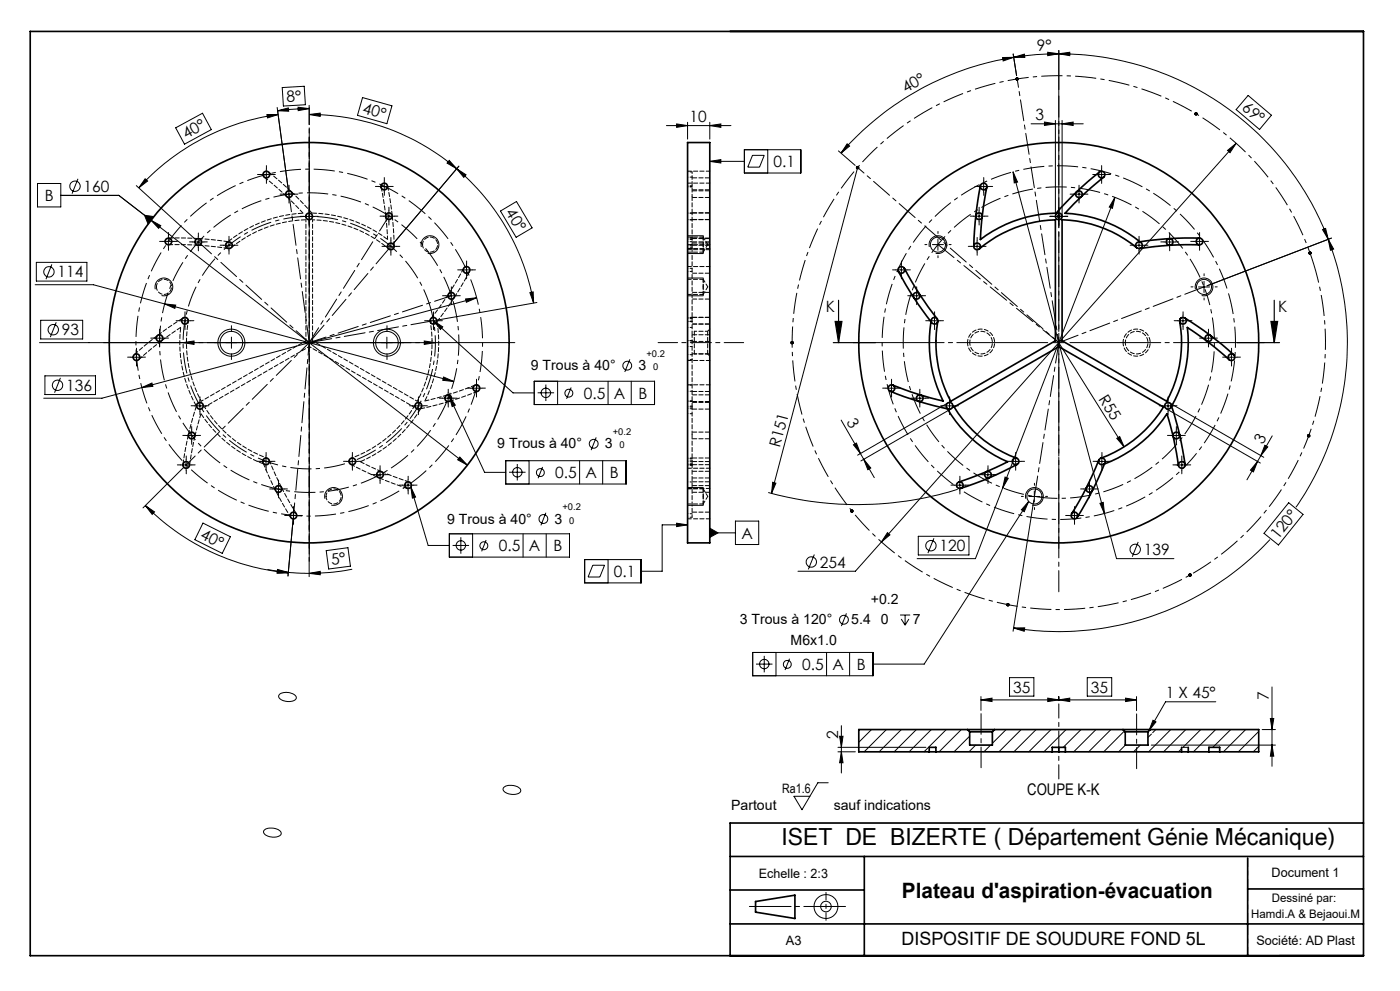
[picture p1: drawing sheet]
<svg xmlns="http://www.w3.org/2000/svg" width="420mm" height="297mm" viewBox="0 0 420 297" stroke-linecap="round" stroke-linejoin="round" font-family="sans-serif">
<g fill="none" stroke="#000" stroke-width=".3">
<path d="M300.8 17.2h3.3l-3.1 1.1zM304 16.2l1 6.5M304.1 17.2a86.4 86.4 0 0 0-51.8 28.7M304.1 17.2l3.2-1 .1 1zM314.3 15.7l3.3 .4-3.3 .6zM317.6 16.1l3.3-.4v1zM317.6 16.1a86.5 86.5 0 0 1 80.9 55.6M317.6 16.1l-6.8 .3-6.7 .8M317.6 15.1v24.9M52.7 38.3l8-4.4 2.7 4.9-8 4.4zM80.1 34.3h3.3l-3.1 1zM83.1 32.2l3.4 25"/>
<path d="M83.3 33.2l3.2-.9 .1 1zM83.4 34.3a68.8 68.8 0 0 0-41.8 22M84.7 26.2l6.6-.3 .3 5.5-6.6 .4zM89.4 32.1l3.3 .5-3.2 .6zM92.7 34.3l3.4-.4v1zM92.7 34.3a68.3 68.3 0 0 1 44.3 16.3M92.7 32.6l-5.9 .2-3.5 .4M92.7 31.6v5.7M108.8 29.2l8.8 2.5-1.5 5.4-8.9-2.5zM199.9 37.6h19.4M203 37.1l3.3 .5-3.3 .6zM206.3 36.7v5"/>
<path d="M212.9 37.6l3.4-.5v1.1zM212.9 36.7v5M304.6 23.7h1M304.8 23.3l.7 .7M305.1 23.2v1M305.5 23.3l-.7 .7M309.3 37.1h15.7M313.3 36.6l3.3 .5-3.3 .5zM316.6 36.1v28.8M318.6 37.1l3.3-.5v1zM318.6 36.1v28.8M358.3 34.1h1"/>
<path d="M358.5 33.8l.7 .7M358.8 33.6v1M359.2 33.8l-.7 .7M374.4 28.6l7 5.9-3.5 4.3-7.1-6zM11.3 55h6.9v7h-6.9zM18.2 58.5h17.4l9.7 7.5M18.5 58.6h17.2M23.4 53.6l-1.8 4.4M40.9 55.6l17.8 16.3M43.5 53.6l.8 .7-2.7 2zM78.2 52.3h3.4M79.9 50.7v3.3"/>
<path d="M85 58.2h3.4M86.7 56.5v3.4M113.6 55.9h3.3M114.3 55.9l.1 .5M115.3 54.2v3.4M134.8 48.1l2.2 2.5-2.9-1.7zM137 50.6l2.8 1.8-.7 .8zM137 50.6a68.2 68.2 0 0 1 23.1 40.2M137.7 49.8l-19.8 23.3M212.9 48.4h10.4M212.9 48.4l3.4-.6v1.1zM223.3 44.9h16.9v7h-16.9z"/>
<path d="M225.7 46.6h3.6l-1.4 3.5h-3.6zM230.3 44.9v7M251.5 45.2l5 4.4M254.1 43.1l.8 .7-2.6 2.1zM256.8 50.2h1M256.9 49.9l.7 .7M257.3 49.7v1M257.3 50.2l-25.8 97.7M257.6 49.9l-.7 .7M293.4 55.9h3.4M295.1 54.2v3.4M296.1 55.9v.2"/>
<path d="M303.9 51.5l1.4 3.1-1 .2zM303.9 51.5l27.4 102.4M322 58.2h3.4M323.7 56.5v3.4M328.8 52.3h3.3M330.5 50.7v3.3M334.5 59.2l-41.9 108.2h-17.5M334.5 59.2l-.8 3.2-.9-.3zM368.3 45.1l2.5-2.1-1.8 2.8zM370.8 43l-106.4 119.5M10.9 78.6h15.2v5.6h-15.2zM15.6 79.2l-1.8 4.5"/>
<path d="M43.4 64.5l2.7 .4-1.7 2.2zM45.3 66l2.9 1.6-.6 .8zM45.3 66l94.9 73.4M48.9 72.4h3.3M50.5 70.7v3.3M57.8 72.5h3.4M59.5 70.8v3.4M67 73.5h3.3M68.7 71.9v3.3M91.1 64.9h3.3M92.7 63.2v3.3M115 64.8h3.3"/>
<path d="M115.6 73.8h3.3M115.7 64.6l.1 .7M116.7 63.1v3.4M117.3 72.2v3.3M126.4 74a2.66 2.66 0 0 1 2.4-3.3 2.66 2.66 0 0 1 2.8 2.8 2.66 2.66 0 0 1-3.3 2.4M139.9 79.2v3.4M150.1 63.2l4.8-2.8 4.7 7.9-4.8 2.8zM206.3 70.7h4.7M206.3 76h4.7M270.4 79.2v3.4M278.8 74a2.67 2.67 0 0 1 2.3-3.4 2.67 2.67 0 0 1 2.9 2.9 2.67 2.67 0 0 1-3.3 2.4M279.7 73.3h3.3"/>
<path d="M281.4 71.6v3.4M291.5 73.8h3.3M292.1 64.8h3.3M293.1 72.2v3.3M293.7 63.1v3.4M316 64.9h3.3M317.6 63.2v3.3M340 73.5h3.4M341.1 74.3l.7 .2M341.7 71.9v3.3M349.2 72.5h3.4M350.9 70.8v3.4"/>
<path d="M358.2 72.4h3.3M359.9 70.7v3.3M392.5 75.8h1M392.6 75.5l.7 .7M393 75.3v1M393.3 75.5l-.7 .7M396.8 68.8l.9-.3 .8 3.2zM398.5 71.7l1.6 2.9-1 .4zM398.5 71.7a86.7 86.7 0 0 1-9.7 80.3M399.4 71.4l-37.3 14.3M10.5 85.3h17.5l21.4 5.8M12.2 96h12.6v5.6h-12.6z"/>
<path d="M16.9 96.6l-1.8 4.4M46.6 86.7a2.67 2.67 0 0 1 2.4-3.4 2.67 2.67 0 0 1 2.8 3 2.67 2.67 0 0 1-3.3 2.3M47.9 99.7v3.3M49.4 91.1l86.7 23.2M49.4 91.1l3.3 .3-.2 1zM53.8 96.1h3.3M55.5 94.5v3.3M56 95.3l-.6-.2-.5 .3M128.3 96.1h3.4M130 96.1l23.9 21.7h6.4M130 94.5v3.3M130 96.1l2.8 1.9-.6 .7z"/>
<path d="M133.7 88.6h3.4M135.4 87v3.3M138.3 80.9h3.3M139.7 89.6l3.3-.4-3.1 1.4zM143 89.2l-100.5 27M159 87.7l.9-.2 .2 3.3zM161.1 90.7l-30.1 5.3M206.3 83.3h4.7M206.3 88.6h4.7M268.7 80.9h3.4M273.3 88.6h3.3M275 87v3.3"/>
<path d="M278.7 96.1h3.3M280.4 94.5v3.3M353.2 96.1h3.4M354.9 94.5v3.3M358.6 86.7a2.67 2.67 0 0 1 2.4-3.4 2.67 2.67 0 0 1 2.9 3 2.67 2.67 0 0 1-3.4 2.3M359.6 86h3.3M361.2 84.3v3.4M362.5 99.7v3.3M11.9 102.7h118.7M13.5 112.6h15.1v5.6h-15.1zM18.1 113.2l-1.7 4.5M39.3 107.1h3.3"/>
<path d="M40.9 105.4v3.3M42.5 116.2l-11.9 3.1h-17.5M42.5 116.2l3.1-1.4 .3 1zM46.2 101.3h3.3M54.9 102.7l3.3-.5v1zM60 119.9v3.4M69.4 101v3.4M92.7 101v3.4M116.1 101v3.4M125.5 119.9v3.4M127.3 102.2l3.3 .5-3.3 .5zM132.8 119.3h3.3"/>
<path d="M133.1 113l3 1.3-3.3-.3zM134.4 117.7v3.3M134.7 118.6l10.7 23h6.3M134.7 118.6l1.9 2.8-1 .4zM141.3 116.3h3.3M142.9 114.7v3.3M160.3 114.3h36.1v6.9h-36.1zM161.3 117.7h4.9M163.8 115.2v5M167.3 114.3v6.9M171.3 116.1l-1.3 3.4M182.4 114.3v6.9"/>
<path d="M188.9 107.7l-1.5 3.8M189.4 114.3v6.9M237.1 102.7h1M237.3 102.3l.7 .7M237.6 102.2v1M238 102.3l-.7 .7M265.8 116.3h3.3M267.4 114.7v3.3M274.2 119.3h3.4M275.9 117.7v3.3M284.9 119.9v3.4M315.9 102.7h3.4"/>
<path d="M317.6 101v3.4M317.6 102.7l19.6 31.2M350.4 119.9v3.4M360.9 101.3h3.3M367.8 107.1h3.3M369.4 105.4v3.3M54.2 139.3h3.3M55.8 130.5h3.4M55.8 137.7v3.3M57.5 128.9v3.3M58.3 121.6h3.3M78.1 138.3h3.4"/>
<path d="M79.8 136.6v3.3M104 138.3h3.4M105.7 136.6v3.3M123.9 121.6h3.3M137.9 137l2.3 2.4-2.9-1.6zM151.7 138.1h36.1v7h-36.1zM155.2 139.1v4.9M158.7 138.1v7M162.8 139.9l-1.4 3.4M173.9 138.1v7M178.9 131.1l-1.6 3.8M180.8 138.1v7"/>
<path d="M252.3 125.9l5.8 10M256 133.3l.9-.5 1.2 3.1zM258.1 135.9l1 1.8M259.1 137.7l2.1 2.6-.9 .5zM259.1 137.7l3.2 5.5M283.2 121.6h3.3M284.4 120.8l-27.1 15.6M285.4 122.5l-27.1 15.6M303 138.3h3.4M304.7 136.6v3.3M328.9 138.3h3.3M330.6 136.6v3.3"/>
<path d="M335 131.4l.9-.6 1.3 3.1zM348.8 121.6h3.3M349.9 122.5l28.2 16.3M350.9 120.8l28.2 16.3M351.2 130.5h3.4M352.8 139.3h3.4M352.9 128.9v3.3M354.5 137.7v3.3M377.3 138.3l-1.3 3.1-.9-.5zM377.3 138.3l-3.2 5.5M378.2 136.6l-.9 1.7M379.4 133.5l.9 .4-2.1 2.7z"/>
<path d="M381.7 130.6l-3.5 6M392.1 130.6h1M392.3 130.2l.7 .7M392.6 130.1v1M393 130.2l-.7 .7M43.6 151.5l2.8 1.9-.8 .8zM43.6 151.5a69.2 69.2 0 0 0 42.9 20.2M55.1 140l-12.2 12.2M60.9 156.8l8.2 4.1-2.4 4.9-8.2-4.1zM81.9 146.5h3.3M83.5 144.9v3.3M84.4 146l.1 .2"/>
<path d="M86.4 154.5h3.3M88.1 152.8v3.4M97.5 149.5a2.68 2.68 0 0 1 2.3-3.4 2.68 2.68 0 0 1 2.9 2.9 2.68 2.68 0 0 1-3.3 2.4M112.3 142.3h3.4M114 140.6v3.3M120.8 145.4h3.3M122.4 143.8v3.3M123.3 146l5.1 17.5h6.4M123.3 146l1.4 3-1 .3zM134.8 160h36.1v7h-36.1zM141.8 160v7M152.7 141.5h5"/>
<path d="M156.9 160v7M163.8 153.7l-1.5 3.7M163.9 160v7M203 156.8l3.3 .5-3.3 .5zM206.3 157.3h-7.7v13.9h-6.3M206.3 146.1h4.7M206.3 151.4h4.7M212.9 159.7h7.7M212.9 158.3l2.5 1.4-2.5 1.4zM220.6 156.2h7v7h-7zM231.8 144.5l1 .3-1.3 3.1zM255.1 153.2h.9"/>
<path d="M255.2 152.8l.7 .7M255.6 152.7v1M255.9 152.8l-.7 .7M266.2 159.6l.8 .7-2.6 2.2zM286.3 145.4h3.3M287.3 146.6a101.1 101.1 0 0 1-56.8 1M287.9 143.8v3.3M294.7 142.3h3.4M296.4 140.6v3.3M301.5 143l1 .3-1.7 2.9zM307.7 149.5a2.68 2.68 0 0 1 2.4-3.4 2.68 2.68 0 0 1 2.9 2.9 2.68 2.68 0 0 1-3.4 2.4M308.6 150.3l-1.3 3-.9-.5z"/>
<path d="M308.6 150.3l-31.4 48.7h-15.3M308.6 148.8h3.4M310.2 149.8l-6.3 39.4M310.3 147.1v3.4M320.7 154.5h3.3M322.3 152.8v3.4M325.2 146.5h3.3M326.8 144.9v3.3M330 150.8l1-.2 .3 3.3zM331.3 153.9l3.7 13.5h17.2M386.6 150.7l4.3 3.5-7.4 9.1-4.3-3.5zM80.2 170.7l6.3 .9"/>
<path d="M83.3 170.7l3.2 .9-3.4 .1zM83.3 170.8l3.2 .9-3.4 .1zM86.4 172.5l1.5-17-1.5 17.2M86.5 171.6l6.2 .2M92.7 171.8l3.4-.6v1.1zM92.7 167.1v5.7M97.9 165l6.5-.9 .7 5.6-6.5 .8zM105.7 170.6l-5.9 .9-7.1 .3M135.8 163.5h4.9M138.3 161v4.9M145.8 161.9l-1.3 3.3M175.4 167.7h16.9v7h-16.9z"/>
<path d="M177.8 169.4h3.6l-1.4 3.5h-3.6zM182.4 167.7v7M244.3 166.2l-1.8 4.4M264.4 162.5l-7.8 8.7h-17.2M275.5 160.7h15.2v5.6h-15.2zM280.2 161.3l-1.8 4.5M341.5 162.4l-1.8 4.5M356.5 172.3h1M356.7 172l.7 .7M357 171.8v1M357.4 172l-.7 .7M381 161.7a86.5 86.5 0 0 1-76.9 26.5"/>
<path d="M225.8 195.5h36.1v7h-36.1zM226.8 199h4.9M229.3 196.6v4.9M232.8 195.5v7M236.9 197.4l-1.4 3.4M248 195.5v7M253.9 183.8l-1.5 3.8M254.9 195.5v7M270 184.3h3.1M270.4 185.5l1.1 1.9M271.5 184.3v3.1M272.7 185.5l-1.2 1.9"/>
<path d="M301.9 181.2h1M302 180.9l.7 .7M302.4 180.7v1M302.7 180.9l-.7 .7M304.1 188.2h3.3l-.1 1zM83.8 208.1a3.7 3.7 0 0 1 5.1 .8 1.81 1.81 0 0 1-2.4 1.4 2.49 2.49 0 0 1-2.9-1.7zM252.4 217.5v14.2M261.4 218.6l-3.8 3.9M265.9 218.6l-6.6 6.7M270.4 218.6l-6.7 6.7M274.9 218.6l-6.6 6.7M279.4 218.6l-6.7 6.7"/>
<path d="M283.9 218.6l-6.7 6.7M288.4 218.6l-6.7 6.7M294.3 208.8v4.1M294.3 209.8h46.7M294.3 209.8l3.3-.6v1.1zM301.8 218.6l-4.1 4.2M302.9 203.1h7.3v5.5h-7.3zM306.4 218.6l-6.7 6.7M310.8 218.6l-6.6 6.7M314.3 209.2l3.3 .6-3.3 .5zM315.3 218.6l-6.7 6.7M317.6 208.8v1.2"/>
<path d="M317.6 209.8l3.3-.6v1.1zM319.8 218.6l-6.6 6.7M324.3 218.6l-5.3 5.4M326.2 203.1h7.3v5.5h-7.3zM328.8 218.6l-6.7 6.7M333.3 218.6l-6.7 6.7M337.3 219.1l-6.2 6.2M337.7 209.2l3.3 .6-3.3 .5zM341 208.8v4.2M345.4 220l-1 1M345.9 215.9l.9 .5-2.1 2.6zM346.7 218.6l-.9 1"/>
<path d="M351.2 218.6l-6.6 6.7M355.7 218.6l-6.6 6.7M360.2 218.6l-5.3 5.4M364.7 218.6l-6.7 6.7M364.7 210.3h-15l-5 8.7M369.2 218.6l-5.3 5.4M373.7 218.6l-6.7 6.7M377.6 219.2l-6.1 6.1M378.6 218.6h4M381.1 215.3h1l-.5 3.3zM381.6 205.9v23.8M151.1 236.1a3.9 3.9 0 0 1 5.1 .6 1.45 1.45 0 0 1-1.9 1.4 2.95 2.95 0 0 1-3.4-1.7z"/>
<path d="M248.5 234.6h-3.1l-4.8 8.1-2.4-4h4.8M251.4 225.3h5.2M251.4 224h26.4M251.9 220.7h1l-.5 3.3zM252.4 225.3l.5 3.3h-1zM290.9 220.6l-4.7 4.7M292.7 223.3l-2 2M297.2 223.3l-2 2M337.6 223.3l-2 2M342.1 223.3l-2 2M345.4 223.3h37.2M354.5 224.4l-.9 .9"/>
<path d="M354.5 224h2M362.7 225.2l-.2 .1M377.6 223.7l-1.6 1.6M381.6 223.3l.5 3.3h-1zM79.4 248.7a3.8 3.8 0 0 1 4.9 .9 1.81 1.81 0 0 1-2.3 1.3 2.6 2.6 0 0 1-2.9-1.7zM226.7 270.2v3.2"/>
<circle cx="22.5" cy="55.8" r="1.56"/>
<circle cx="281.4" cy="73.3" r="2.26"/>
<circle cx="14.7" cy="81.5" r="1.56"/>
<circle cx="16" cy="98.8" r="1.56"/>
<circle cx="361.2" cy="86" r="2.26"/>
<circle cx="17.2" cy="115.5" r="1.56"/>
<circle cx="69.4" cy="102.7" r="3.4"/>
<circle cx="69.4" cy="102.7" r="4.1"/>
<circle cx="116.1" cy="102.7" r="3.4"/>
<circle cx="116.1" cy="102.7" r="4.1"/>
<circle cx="163.8" cy="117.7" r="1.41"/>
<circle cx="170.7" cy="117.8" r="1.18"/>
<circle cx="188.2" cy="109.6" r="1.33"/>
<circle cx="178.1" cy="133" r="1.32"/>
<circle cx="155.2" cy="141.5" r="1.4"/>
<circle cx="162.1" cy="141.6" r="1.19"/>
<circle cx="163" cy="155.6" r="1.33"/>
<circle cx="310.3" cy="148.8" r="2.27"/>
<circle cx="138.2" cy="163.5" r="1.42"/>
<circle cx="145.2" cy="163.5" r="1.18"/>
<circle cx="243.4" cy="168.4" r="1.56"/>
<circle cx="279.3" cy="163.5" r="1.55"/>
<circle cx="340.6" cy="164.6" r="1.56"/>
<circle cx="229.3" cy="199" r="1.4"/>
<circle cx="236.2" cy="199.1" r="1.19"/>
<circle cx="253.2" cy="185.7" r="1.32"/>
<circle cx="247.8" cy="271.7" r="3.6"/>
<circle cx="247.8" cy="271.7" r="1.58"/>
</g>
<path d="M250.5 96.3h2.1l-1 6.4zM251.6 90v12.7M381.3 96.3h2l-1 6.4zM382.3 90v12.7M250 102.7h12.7M371.2 102.7h12.7" fill="none" stroke="#000" stroke-width=".35"/>
<path d="M129 91.6a37.8 37.8 0 0 0-63.4-15.2 37.8 37.8 0 0 0 17.4 62.8 37.8 37.8 0 0 0 46.5-45.7l-.5-1.9" fill="none" stroke="#000" stroke-width=".3" stroke-dasharray="6.3 1.3 1.3 1.3" stroke-dashoffset="1.1" stroke-linecap="butt"/>
<path d="M135.7 89.6a44.9 44.9 0 0 0-75.2-18.1 44.9 44.9 0 0 0 20.7 74.6 44.9 44.9 0 0 0 55.1-54.3l-.6-2.2" fill="none" stroke="#000" stroke-width=".3" stroke-dasharray="6.3 1.3 1.3 1.3" stroke-dashoffset="-.7" stroke-linecap="butt"/>
<path d="M362.3 89a46.7 46.7 0 0 0-78.2-18.7 46.7 46.7 0 0 0 21.5 77.5 46.7 46.7 0 0 0 57.3-56.4l-.6-2.4" fill="none" stroke="#000" stroke-width=".3" stroke-dasharray="6.3 1.3 1.3 1.3" stroke-dashoffset="3.9" stroke-linecap="butt"/>
<path d="M142.5 87.5a52 52 0 0 0-87.1-20.9 52 52 0 0 0 23.9 86.3 52 52 0 0 0 63.9-62.8l-.7-2.6" fill="none" stroke="#000" stroke-width=".3" stroke-dasharray="6.3 1.3 1.3 1.3" stroke-dashoffset="2.4" stroke-linecap="butt"/>
<path d="M368.3 87.2a53 53 0 0 0-88.8-21.3 53 53 0 0 0 24.4 88 53 53 0 0 0 65.2-64l-.8-2.7" fill="none" stroke="#000" stroke-width=".3" stroke-dasharray="6.3 1.3 1.3 1.3" stroke-dashoffset="-.8" stroke-linecap="butt"/>
<path d="M394.2 79.3a80 80 0 0 0-134.1-32.2 80 80 0 0 0 36.8 132.9 80 80 0 0 0 98.4-96.7l-1.1-4" fill="none" stroke="#000" stroke-width=".3" stroke-dasharray="6.3 1.3 1.3 1.3" stroke-dashoffset=".8" stroke-linecap="butt"/>
<g fill="none" stroke="#000" stroke-width=".5">
<path d="M9.1 9.4h399.9v277h-399.9zM304.6 23.7h1M304.8 23.3l.7 .7M305.1 23.2v1M305.5 23.3l-.7 .7M358.3 34.1h1M358.5 33.8l.7 .7M358.8 33.6v1M359.2 33.8l-.7 .7M206.3 42.7h6.6v120h-6.6zM256.8 50.2h1M256.9 49.9l.7 .7"/>
<path d="M257.3 49.7v1M257.6 49.9l-.7 .7M294.1 55.7a1.02 1.02 0 0 1 1.1-.8 1.02 1.02 0 0 1 .9 1M294.1 55.7a105.3 105.3 0 0 0-2 18M294.1 55.7a1.01 1.01 0 0 0 .7 1.1 1.01 1.01 0 0 0 1.2-.4M329.8 51.5a.99 .99 0 0 1 1.5 .2 .99 .99 0 0 1-.2 1.4M329.8 51.5a104.2 104.2 0 0 0-13 12.4 38.8 38.8 0 0 0-22.7 7.9 104.2 104.2 0 0 1 2-15.7M329.8 51.5a.99 .99 0 0 0-.1 1.4 .99 .99 0 0 0 1.4 .2M331.1 53.1a100.8 100.8 0 0 0-11.6 10.8 38.4 38.4 0 0 1 22.5 8.6 99.1 99.1 0 0 1 17.9-1.1M292.1 73.7a1.01 1.01 0 0 0 .6 1 1.01 1.01 0 0 0 1.2-.2M292.1 73.7a1.01 1.01 0 0 1 1.5-.8 1.01 1.01 0 0 1 .3 1.6M293.9 74.5a36.5 36.5 0 0 1 22.7-8.6v36.2l-31.4 18.2a36.9 36.9 0 0 1-3.9-24"/>
<path d="M294.7 64.6a.99 .99 0 0 0-1.5-.6 .99 .99 0 0 0-.2 1.5 .99 .99 0 0 0 1.6-.2M317.1 64.9h1M317.3 64.5l.7 .7M317.6 64.3v1.1M318 64.5l-.7 .7M359.8 73.4a95.9 95.9 0 0 0-18 1.1 1.01 1.01 0 0 0 .8-1.4 1.01 1.01 0 0 0-1.5-.4 1.01 1.01 0 0 0 0 1.6 37 37 0 0 0-22.5-8.4v36.2l31.4 18.2a37.4 37.4 0 0 0 3.9-24.3l.4-.7 .8-.1a88.8 88.8 0 0 1 15 11.1M359.9 71.4a1.01 1.01 0 0 1 1 1 1.01 1.01 0 0 1-1.1 1M359.9 71.4a1.01 1.01 0 0 0-1 1 1.01 1.01 0 0 0 .9 1M392.5 75.8h1M392.6 75.5l.7 .7M393 75.3v1M393.3 75.5l-.7 .7"/>
<path d="M269.5 81.4a101.5 101.5 0 0 0 9.8 15 39 39 0 0 0 3.6 23.8 98.7 98.7 0 0 1-15.1-4.8M271.3 80.4a98.8 98.8 0 0 0 9.8 15.1M271.3 80.4a1.02 1.02 0 0 0-1.4-.4 1.02 1.02 0 0 0-.4 1.4M271.3 80.4a1.02 1.02 0 0 1-.4 1.4 1.02 1.02 0 0 1-1.4-.4M281.1 95.5l.2 .8M281.1 95.5a.99 .99 0 0 0-1.5 .1 .99 .99 0 0 0 .4 1.5 .99 .99 0 0 0 1.3-.8M354.4 95.3a.99 .99 0 0 0-.3 1.4 .99 .99 0 0 0 1.5 .1 .99 .99 0 0 0-.1-1.4M237.1 102.7h1M237.3 102.3l.7 .7M237.6 102.2v1M238 102.3l-.7 .7M267.1 117.3a104.6 104.6 0 0 0 17.1 5.2 39 39 0 0 0 18.1 15.9 102.1 102.1 0 0 1-14.6 6.1"/>
<path d="M267.8 115.4a1 1 0 0 0-1.3 .6 1 1 0 0 0 .6 1.3M267.8 115.4a1 1 0 0 1 .6 1.3 1 1 0 0 1-1.3 .6M368.8 107.8a96.8 96.8 0 0 0-12.6-9.7 38.8 38.8 0 0 1-4.7 23.6 97 97 0 0 1 4 17.5M370.1 106.3a1 1 0 0 1 .1 1.4 1 1 0 0 1-1.4 .1M370.1 106.3a1 1 0 0 0-1.4 .1 1 1 0 0 0 .1 1.4M305 137.3a1 1 0 0 1 .7 .9 1 1 0 0 1-.5 1M305 137.3a36.5 36.5 0 0 1-18.8-15.3l31.4-18.1 31.4 18.1a37.2 37.2 0 0 1-18.8 15.3M305 137.3a1.01 1.01 0 0 0-1.3 1.1 1.01 1.01 0 0 0 1.5 .8M305.2 139.2a100.8 100.8 0 0 1-16.9 7.2M329.6 137.9a99.3 99.3 0 0 1-8.1 16.1M330.2 137.3l-.6 .6M330.2 137.3a1.01 1.01 0 0 1 1.4 .9 1.01 1.01 0 0 1-1.2 1.1 1.01 1.01 0 0 1-.8-1.4"/>
<path d="M353.5 139.5a93 93 0 0 0-3.4-15.5 38.8 38.8 0 0 1-18.8 15.1 100.2 100.2 0 0 1-8.1 15.9M355.5 139.2a1.02 1.02 0 0 1-.8 1.1 1.02 1.02 0 0 1-1.2-.8M355.5 139.2a1.02 1.02 0 0 0-1.1-.8 1.02 1.02 0 0 0-.9 1.1M392.1 130.6h1M392.3 130.2l.7 .7M392.6 130.1v1M393 130.2l-.7 .7M255.1 153.2h.9M255.2 152.8l.7 .7M255.6 152.7v1M255.9 152.8l-.7 .7M287.7 144.5a1 1 0 0 0-.7 1.2 1 1 0 0 0 1.3 .7"/>
<path d="M287.7 144.5a1 1 0 0 1 1.2 .6 1 1 0 0 1-.6 1.3M321.5 154a1 1 0 0 0 .3 1.4 1 1 0 0 0 1.4-.4M321.5 154a1 1 0 0 1 1.4-.4 1 1 0 0 1 .3 1.4M326 146a1.01 1.01 0 0 1 1.7 .2 1.01 1.01 0 0 1-.9 1.4 1.01 1.01 0 0 1-.9-1.4M356.5 172.3h1M356.7 172l.7 .7M357 171.8v1M357.4 172l-.7 .7M301.9 181.2h1M302 180.9l.7 .7M302.4 180.7v1M302.7 180.9l-.7 .7"/>
<path d="M290.2 218.6h8.2M290.2 218.6h-32.6v6.7h21.2M290.2 218.6l.7 .7M290.9 219.3h6.8M290.9 219.3v4h6.8v-4M298.4 218.6l-.7 .7M298.4 218.6h38.5M336.9 218.6h8.2M336.9 218.6l.7 .7M337.6 219.3h6.8M337.6 219.3v4h6.8v-4M345.1 218.6h32.5v6.7h-11.7"/>
<path d="M345.1 218.6l-.7 .7M278.8 225.3h2M278.8 225.3v-1.3h2v1.3M280.8 225.3h73.7M315.7 225.3v-1.3h3.9v1.3M317.6 224v1.3M354.5 225.3h2M354.5 224v1.3M356.5 225.3h6.2M356.5 224v1.3M362.7 225.3h3.2M362.7 225.3v-1.3h3.2v1.3"/>
<path d="M219.1 256.7h189.9M259.3 256.7v29.7M374.3 257.2v29.2M409 246.7h-190v39.7M219.1 276.9h189.9M219.1 266.7h40.2M226.7 270.2l11.8-1.9v7l-11.8-1.9zM374.3 266.4h34.7"/>
<circle cx="79.9" cy="52.3" r=".99"/>
<circle cx="86.7" cy="58.2" r=".99"/>
<circle cx="115.3" cy="55.9" r="1"/>
<circle cx="323.7" cy="58.2" r="1"/>
<circle cx="50.5" cy="72.4" r=".99"/>
<circle cx="59.5" cy="72.5" r="1"/>
<circle cx="68.7" cy="73.5" r=".99"/>
<circle cx="92.8" cy="64.9" r=".99"/>
<circle cx="116.7" cy="64.8" r=".99"/>
<circle cx="117.2" cy="73.9" r="1"/>
<circle cx="317.6" cy="64.9" r=".99"/>
<circle cx="350.9" cy="72.5" r="1"/>
<circle cx="55.5" cy="96.1" r="1.01"/>
<circle cx="130" cy="96.1" r="1"/>
<circle cx="135.4" cy="88.6" r="1"/>
<circle cx="140" cy="80.9" r="1"/>
<circle cx="275" cy="88.6" r=".99"/>
<circle cx="40.9" cy="107" r="1"/>
<circle cx="47.9" cy="101.3" r="1"/>
<circle cx="92.8" cy="102.7" r="60"/>
<circle cx="134.5" cy="119.4" r="1"/>
<circle cx="142.9" cy="116.3" r="1.01"/>
<circle cx="275.9" cy="119.3" r="1"/>
<circle cx="317.6" cy="102.7" r="60"/>
<circle cx="362.5" cy="101.3" r="1"/>
<circle cx="55.9" cy="139.3" r="1"/>
<circle cx="57.5" cy="130.5" r="1"/>
<circle cx="60" cy="121.6" r=".99"/>
<circle cx="79.8" cy="138.3" r="1"/>
<circle cx="105.7" cy="138.3" r=".99"/>
<circle cx="125.5" cy="121.6" r=".99"/>
<circle cx="284.9" cy="121.6" r=".99"/>
<circle cx="350.4" cy="121.6" r=".99"/>
<circle cx="352.9" cy="130.5" r="1"/>
<circle cx="83.6" cy="146.6" r="1"/>
<circle cx="88" cy="154.5" r="1"/>
<circle cx="114" cy="142.3" r="1"/>
<circle cx="122.4" cy="145.4" r="1"/>
<circle cx="296.4" cy="142.3" r=".99"/>
</g>
<path d="M294.3 230.1v-16.2" fill="none" stroke="#000" stroke-width=".3" stroke-dasharray="30.5 1.3 1.3 1.3" stroke-dashoffset="24.3"/>
<path d="M341 230.4v-16.4" fill="none" stroke="#000" stroke-width=".3" stroke-dasharray="30.5 1.3 1.3 1.3" stroke-dashoffset="24.2"/>
<path d="M223.1 102.7h-25.7" fill="none" stroke="#000" stroke-width=".3" stroke-dasharray="6.3 1.3 1.3 1.3" stroke-dashoffset=".5"/>
<path d="M317.6 211v22.5" fill="none" stroke="#000" stroke-width=".3" stroke-dasharray="6.3 1.3 1.3 1.3" stroke-dashoffset="2.1"/>
<path d="M117.3 73.8l-24.5 28.9M130 96.1l-37.2 6.6" fill="none" stroke="#000" stroke-width=".3" stroke-dasharray="6.3 1.3 1.3 1.3" stroke-dashoffset="-.5"/>
<path d="M92.8 32.2v136" fill="none" stroke="#000" stroke-width=".3" stroke-dasharray="6.3 1.3 1.3 1.3" stroke-dashoffset="1.2"/>
<path d="M281.4 73.3l36.2 29.4M317.6 102.7l43.6-16.7M317.6 102.7l-7.3 46.1" fill="none" stroke="#000" stroke-width=".3" stroke-dasharray="6.3 1.3 1.3 1.3" stroke-dashoffset=".2"/>
<path d="M317.6 102.7l-60.3-52.5M317.6 102.7l-12.4-79M374.3 257.2v29.2" fill="none" stroke="#000" stroke-width=".3" stroke-dasharray="6.3 1.3 1.3 1.3" stroke-dashoffset="3.8"/>
<path d="M317.6 27.9v150.3" fill="none" stroke="#000" stroke-width=".3" stroke-dasharray="6.3 1.3 1.3 1.3" stroke-dashoffset="-.9"/>
<path d="M92.8 102.7l23.9-37.9" fill="none" stroke="#000" stroke-width=".3" stroke-dasharray="6.3 1.3 1.3 1.3" stroke-dashoffset="1.1"/>
<path d="M92.8 38.3v127.8" fill="none" stroke="#000" stroke-width=".3" stroke-dasharray="6.3 1.3 1.3 1.3" stroke-dashoffset=".3"/>
<path d="M92.8 102.7l42.6-14.1M92.8 102.7l-6.1-44.5M92.8 102.7l-33.3-30.2" fill="none" stroke="#000" stroke-width=".3" stroke-dasharray="6.3 1.3 1.3 1.3" stroke-dashoffset="1"/>
<path d="M92.8 102.7l-4.7 51.8M92.8 102.7l-36.9 36.6" fill="none" stroke="#000" stroke-width=".3" stroke-dasharray="6.3 1.3 1.3 1.3" stroke-dashoffset="2.6"/>
<path d="M224.8 271.7h28.9" fill="none" stroke="#000" stroke-width=".3" stroke-dasharray="30.5 1.3 1.3 1.3" stroke-dashoffset="18"/>
<path d="M247.8 267.5v8.3" fill="none" stroke="#000" stroke-width=".3" stroke-dasharray="30.5 1.3 1.3 1.3" stroke-dashoffset="28.2"/>
<g fill="none" stroke="#000" stroke-width=".3" stroke-dasharray="30.5 1.3 1.3 1.3">
<path d="M78.3 52.3h-1M79.9 50.6v-1M79.9 54v1M81.6 52.3h1M85 58.2h-1M86.7 56.5v-1M86.7 59.9v1M88.4 58.2h1M113.6 55.9h-1M115.3 54.2v-1M115.3 57.5v1M117 55.9h1"/>
<path d="M293.5 55.9h-1M295.1 54.2v-1M295.1 57.5v1M296.8 55.9h1M322 58.2h-1M323.7 56.5v-1M323.7 59.9v1M325.4 58.2h1M328.8 52.3h-1M330.5 50.6v-1M330.5 54v1M332.2 52.3h1"/>
<path d="M48.9 72.3h-1M50.5 70.7v-1M50.5 74v1M52.2 72.3h1M57.8 72.5h-1M59.5 70.8v-1M59.5 74.2v1M61.2 72.5h1M67 73.5h-1M68.7 71.8v-1M68.7 75.2v1M70.4 73.5h1"/>
<path d="M91.1 64.8h-1M92.8 63.2v-1M92.8 66.5v1M94.4 64.8h1M115 64.8h-1M115.6 73.8h-1M116.7 63.1v-1M116.7 66.4v1M117.3 72.2v-1M117.3 75.5v1M118.3 64.8h1M118.9 73.8h1"/>
<path d="M140 79.2v-1M270.4 79.2v-1M278.1 73.3h-.6M281.4 70v-.6M281.4 76.6v.6M284.7 73.3h.6M291.5 73.8h-1M292.1 64.8h-1M293.1 72.2v-1M293.1 75.5v1M293.7 63.1v-1M293.7 66.4v1"/>
<path d="M294.8 73.8h1M295.4 64.8h1M316 64.8h-1M317.7 63.2v-1M317.7 66.5v1M319.3 64.8h1M340.1 73.5h-1M341.7 71.8v-1M341.7 75.2v1M343.4 73.5h1M349.2 72.5h-1M350.9 70.8v-1"/>
<path d="M350.9 74.2v1M352.6 72.5h1M358.2 72.3h-1M359.9 70.7v-1M359.9 74v1M361.5 72.3h1M47.9 99.7v-1M53.8 96.1h-1M55.5 94.4v-1M55.5 97.8v1M57.2 96.1h1M69.4 99.3v-1.7"/>
<path d="M116.1 99.3v-1.7M128.4 96.1h-1M130 94.5v-1M130 97.8v1M131.7 96.1h1M133.8 88.6h-1M135.4 87v-1M135.4 90.3v1M137.1 88.6h1M138.3 80.9h-1M140 82.5v1M141.6 80.9h1"/>
<path d="M268.8 80.9h-1M270.4 82.5v1M272.1 80.9h1M273.3 88.6h-1M275 87v-1M275 90.3v1M276.7 88.6h1M278.7 96.1h-1M280.4 94.5v-1M280.4 97.8v1M282 96.1h1M353.3 96.1h-1"/>
<path d="M354.9 94.4v-1M354.9 97.8v1M356.6 96.1h1M357.9 86h-.6M361.2 82.6v-.6M361.2 89.3v.6M362.5 99.7v-1M364.6 86h.6M39.3 107h-1M41 105.4v-1M41 108.7v1M42.6 107h1"/>
<path d="M46.2 101.3h-1M47.9 103v1M49.5 101.3h1M60 119.9v-1M66.1 102.7h-1.7M69.4 106v1.7M72.8 102.7h1.7M112.8 102.7h-1.8M116.1 106v1.7M119.4 102.7h1.8M125.5 119.9v-1M132.8 119.3h-1"/>
<path d="M134.5 117.7v-1M136.1 119.3h1M141.3 116.3h-1M143 114.7v-1M143 118v1M144.6 116.3h1M265.8 116.3h-1M267.5 114.7v-1M267.5 118v1M269.1 116.3h1M274.3 119.3h-1M275.9 117.7v-1"/>
<path d="M277.6 119.3h1M284.9 119.9v-1M350.4 119.9v-1M360.9 101.3h-1M362.5 103v1M364.2 101.3h1M367.8 107h-1M369.5 105.4v-1M369.5 108.7v1M371.1 107h1M54.2 139.3h-1M55.8 130.5h-1"/>
<path d="M55.9 137.7v-1M57.5 128.8v-1M57.5 132.2v1M57.5 139.3h1M58.3 121.6h-1M59.2 130.5h1M60 123.3v1M61.7 121.6h1M78.2 138.3h-1M79.8 136.6v-1M79.8 139.9v1M81.5 138.3h1"/>
<path d="M104.1 138.3h-1M105.7 136.6v-1M105.7 139.9v1M107.4 138.3h1M123.9 121.6h-1M125.5 123.3v1M127.2 121.6h1M134.5 121v1M275.9 121v1M283.2 121.6h-1M284.9 123.3v1M286.5 121.6h1"/>
<path d="M303 138.3h-1M304.7 136.6v-1M304.7 139.9v1M306.4 138.3h1M328.9 138.3h-1M330.6 136.6v-1M330.6 139.9v1M332.3 138.3h1M348.8 121.6h-1M350.4 123.3v1M351.2 130.5h-1M352.1 121.6h1"/>
<path d="M352.9 139.3h-1M352.9 128.8v-1M352.9 132.2v1M354.5 137.7v-1M354.6 130.5h1M356.2 139.3h1M55.9 141v1M81.9 146.5h-1M83.6 144.9v-1M83.6 148.2v1M85.2 146.5h1M86.4 154.5h-1"/>
<path d="M88.1 152.8v-1M88.1 156.2v1M89.7 154.5h1M112.4 142.2h-1M114 140.6v-1M114 143.9v1M115.7 142.2h1M120.8 145.4h-1M122.4 143.7v-1M122.4 147.1v1M124.1 145.4h1M286.3 145.4h-1"/>
<path d="M288 143.7v-1M288 147.1v1M289.6 145.4h1M294.7 142.2h-1M296.4 140.6v-1M296.4 143.9v1M298.1 142.2h1M307 148.8h-.6M310.3 145.4v-.6M310.3 152.1v.6M313.7 148.8h.6M320.7 154.5h-1"/>
<path d="M322.4 152.8v-1M322.4 156.2v1M324 154.5h1M325.2 146.5h-1M326.8 144.9v-1M326.8 148.2v1M328.5 146.5h1M354.5 141v1"/>
</g>
<path d="M92.8 99.3v-58.3M317.6 99.3v-58.3M89.4 102.7h-58.3M92.8 106v58.3M96.1 102.7h58.3M314.3 102.7h-58.3M317.6 106v58.3M321 102.7h58.3" fill="none" stroke="#000" stroke-width=".3" stroke-dasharray="30.5 1.3 1.3 1.3" stroke-dashoffset="3.2"/>
<g fill="none" stroke="#000" stroke-width=".3" stroke-dasharray="1.3 .6" stroke-dashoffset="-.1">
<path d="M87.4 57.5l-6.9-6M207.6 53.3h5.4M207.6 59.2h5.4M207.6 56.9h5.4M213 57.2h-5.4M59.6 71.5l-9.1-.2M68.5 74.5l-9.1-1M91.8 65.9a36.8 36.8 0 0 0-22.5 8.4M117.7 64.7l-1.4-9M118.3 73.7l-.6-9M207.6 73.5h5.4M207.6 65.8h5.4"/>
<path d="M211 76v-5.4M213 71.3h-5.4M213 71.5h-5.4M213 72.5h-5.4M213 63.8h-5.4M213 72.8h-5.4M129.3 95.5l5.3-7.4M136.3 89.2l4.6-7.9M207.6 95.3v5.2M207.6 97.1h5.4M207.6 89.6h5.4M207.6 81.9h5.4"/>
<path d="M211 88.6v-5.3M213 95.1h-5.4M213 87.6h-5.4M47.3 100.5l-7 5.8M207.6 102.3h5.4M207.6 117.3h5.4M213 106h-5.4M213 100.3h-5.4M213 118.3h-5.4M56.5 130.3l-1.6 8.9M134.8 120.3l8.5-3M207.6 131.5h5.4"/>
<path d="M207.6 122.6h5.4M207.6 139.3h5.4M207.6 120.3h5.4M213 138.3h-5.4M213 129.5h-5.4M213 120.6h-5.4M213 137.3h-5.4M207.6 147.5h5.4M207.6 143.2h5.4M211 151.4v-5.3M213 145.5h-5.4M213 153.5h-5.4"/>
<path d="M213 141.2h-5.4M213 144.4h-5.4"/>
</g>
<g fill="#000">
<path d="M335 131.4l.9-.6 1.3 3.1zM231.8 144.5l1 .3-1.3 3.1z"/>
<path d="M300.8 17.2h3.3l-3.1 1.1zM254.1 43.1l.8 .7-2.6 2.1z"/>
<path d="M314.3 15.7l3.3 .4-3.3 .6zM304.1 17.2l3.2-1 .1 1z"/>
<path d="M80.1 34.3h3.3l-3.1 1zM43.5 53.6l.8 .7-2.7 2z"/>
<path d="M89.4 32.1l3.3 .5-3.2 .6zM83.3 33.2l3.2-.9 .1 1z"/>
<path d="M318.6 37.1l3.3-.5v1zM313.3 36.6l3.3 .5-3.3 .5z"/>
<path d="M134.8 48.1l2.2 2.5-2.9-1.7zM92.7 34.3l3.4-.4v1z"/>
<path d="M396.8 68.8l.9-.3 .8 3.2zM317.6 16.1l3.3-.4v1z"/>
<path d="M130 96.1l2.8 1.9-.6 .7zM134.7 118.6l1.9 2.8-1 .4zM123.3 146l1.4 3-1 .3zM43.4 64.5l2.7 .4-1.7 2.2zM308.6 150.3l-1.3 3-.9-.5z"/>
<path d="M159 87.7l.9-.2 .2 3.3zM137 50.6l2.8 1.8-.7 .8z"/>
<path d="M127.3 102.2v1l3.3-.5zM54.9 102.7l3.3 .5v-1zM133.1 113l-.3 1 3.3 .3zM49.4 91.1l3.1 1.3 .2-1zM334.5 59.2l-1.7 2.9 .9 .3zM301.5 143l-.7 3.2 1.7-2.9zM139.7 89.6l.2 1 3.1-1.4zM42.5 116.2l3.4-.4-.3-1zM368.3 45.1l.7 .7 1.8-2.8zM266.2 159.6l-1.8 2.9 2.6-2.2zM303.9 51.5l.4 3.3 1-.2zM330 150.8l1.3 3.1-.3-3.3z"/>
<path d="M381.3 96.3h2l-1 6.4zM250.5 96.3h2.1l-1 6.4z"/>
<path d="M137.9 137l-.6 .8 2.9 1.6zM45.3 66l2.3 2.4 .6-.8zM203 37.1l3.3 .5-3.3 .6zM212.9 37.6l3.4-.5v1.1zM345.9 215.9l.9 .5-2.1 2.6z"/>
<path d="M259.1 137.7l2.1 2.6-.9 .5zM256 133.3l.9-.5 1.2 3.1z"/>
<path d="M379.4 133.5l.9 .4-2.1 2.7zM377.3 138.3l-1.3 3.1-.9-.5z"/>
<path d="M43.6 151.5l2.8 1.9-.8 .8zM83.3 170.8l3.2 .9-3.4 .1z"/>
<path d="M203 156.8l3.3 .5-3.3 .5zM212.9 48.4l3.4-.6v1.1zM212.9 158.3l2.5 1.4-2.5 1.4z"/>
<path d="M83.3 170.7l3.2 .9-3.4 .1zM92.7 171.8l3.4-.6v1.1z"/>
<path d="M304.1 188.2h3.3l-.1 1zM398.5 71.7l1.6 2.9-1 .4z"/>
<path d="M294.3 209.8l3.3-.6v1.1zM314.3 209.2l3.3 .6-3.3 .5zM317.6 209.8l3.3-.6v1.1zM337.7 209.2l3.3 .6-3.3 .5z"/>
<path d="M381.6 223.3l.5 3.3h-1zM381.1 215.3h1l-.5 3.3zM252.4 225.3l.5 3.3h-1zM251.9 220.7h1l-.5 3.3z"/>
</g>
<g fill="none" stroke="#000" stroke-width=".3" stroke-dasharray="1.3 .6" stroke-dashoffset=".6">
<path d="M207.6 58.9v-5.8M91.8 65.9v36.2M116.5 74.5a36.8 36.8 0 0 0-22.7-8.6M207.6 71.3v2M56.5 96.3l-.1-.6-.4-.4M355.6 95.3l-.6-.2-.6 .2M91.8 102.1l-31.4 18.1M92.8 103.9l31.4 18.1M93.8 102.1v-36.2M129.6 102.1l-.5-5.8M207.6 100.5v5.8M61.4 122l31.4-18.1"/>
<path d="M125.2 120.2l-31.4-18.1"/>
</g>
<g fill="none" stroke="#000" stroke-width=".3" stroke-dasharray="1.3 .6" stroke-dashoffset=".2">
<path d="M213 51.3h-6.7M213 54.9h-6.7M116.3 71.8l-.5-6.6M126.8 73.3a2.27 2.27 0 0 1 3.2-2 2.27 2.27 0 0 1 .4 3.8 2.27 2.27 0 0 1-3.6-1.3v-.5M206.3 73.3h6.7M206.3 74.5h6.7M206.3 74.8h6.7M206.3 75.6h4.7M211 71h-4.7M213 79.9h-6.7M46.9 86a2.27 2.27 0 0 1 3.3-2.1 2.27 2.27 0 0 1 .4 3.8 2.27 2.27 0 0 1-3.6-1.2l-.1-.5M206.3 88.2h4.7"/>
<path d="M211 83.7h-4.7M206.3 108h6.7M213 115.3h-6.7M79.1 139a101 101 0 0 0 8.1 16M207.6 121.7v8.6M97.8 148.8a2.27 2.27 0 0 1 3.3-2.1 2.27 2.27 0 0 1 .4 3.8 2.27 2.27 0 0 1-3.6-1.2l-.1-.5M206.3 140.3h6.7M206.3 155.5h6.7M206.3 151h4.7M206.3 146.4h6.7M211 146.5h-4.7"/>
</g>
<g fill="none" stroke="#000" stroke-width=".3" stroke-dasharray="1.3 .6">
<path d="M86 58.9l-6.7-5.8M296 56.3l.1-.4M59.5 73.5l-8.9-.2M68.4 72.4l-8.8-.9M90.9 63.9l-4.9-5M93.6 63.9l-6.2-6.4M207.6 71.3h.1M207.6 73.5v-.2M54.2 98.1l-5.7 4M131.1 96.4l5.2-7.2M134.6 88.1l4.5-7.7M207.6 95.3v-.2"/>
<path d="M48.5 102.1l-6.9 5.7M134.2 118.4l8.4-3M58.5 130.7l-1.6 8.8M58.9 121.7l-2.4 8.6M60.3 124l-1.8 6.7M80.8 137.9l3.6 8.1M105.2 139.1a101 101 0 0 0 16.9 7.2M108.1 138.4l6.3 2.9M126.2 122.5l8.6-2.2M127.5 120.2l6.7-1.8M207.6 139.2v.3M207.6 130.3v8.9"/>
<path d="M84.5 146.2l4.4 7.8M114.4 141.3l8.4 3.1M326 146l-.1 .2"/>
</g>
<path d="M90.9 63.9a38.8 38.8 0 0 0-22.5 8.5M116.3 71.8a38.8 38.8 0 0 0-22.7-7.9M207.6 74.5v20.6M54.2 98.1a38.8 38.8 0 0 0 4.7 23.6M54.9 95.3l-7.6 5.2M60.3 124a38.8 38.8 0 0 0 18.8 15M108.1 138.4a38.8 38.8 0 0 0 18.1-15.9M127.5 120.2a38.8 38.8 0 0 0 3.6-23.8" fill="none" stroke="#000" stroke-width=".3" stroke-dasharray="1.3 .6" stroke-dashoffset="-.2"/>
<g fill="none" stroke="#000" stroke-width=".3" stroke-dasharray="1.3 .6" stroke-dashoffset=".7">
<path d="M207.6 53.1h-1.3M207.6 51.5h-1.3M207.6 55.9h-1.3M207.6 55.7h-1.3M207.6 56h-1.3M207.6 73.3h-1.3M207.6 71.3h-1.3M207.6 72.4h-1.3M207.6 74.5h-1.3M207.6 74.3h-1.3M207.6 63.9v7.4M207.6 65.9h-1.3"/>
<path d="M207.6 63.9h-1.3M207.6 71.8h-1.3M207.6 73.7h-1.3M56.5 96.3a36.8 36.8 0 0 0 3.9 23.9M207.6 98.1h-1.3M207.6 96.3h-1.3M207.6 95.3h-1.3M207.6 96.4h-1.3M207.6 95.5h-1.3M207.6 81.3h-1.3M207.6 80.4h-1.3M207.6 95.1h-1.3"/>
<path d="M207.6 107.8h-1.3M207.6 106.3v1.5M207.6 106.3h-1.3M207.6 103.9h-1.3M207.6 102.1h-1.3M207.6 117.3h-1.3M207.6 115.4h-1.3M61.4 122a36.8 36.8 0 0 0 18.8 15.3M105.4 137.3a36.8 36.8 0 0 0 18.8-15.3M125.2 120.2a36.8 36.8 0 0 0 4.4-18.1M207.6 139.5h-1.3M207.6 139.2h-1.3"/>
<path d="M207.6 121.7h-1.3M207.6 120.2h-1.3M207.6 124h-1.3M207.6 122h-1.3M207.6 137.3h-1.3M207.6 137.9h-1.3M207.6 139h-1.3M207.6 139.1h-1.3M207.6 138.4h-1.3M207.6 122.5h-1.3M207.6 154h-1.3M207.6 155h-1.3"/>
<path d="M207.6 144.4h-1.3M207.6 146.3h-1.3"/>
</g>
<path d="M115.7 64.5l-1.3-8.2M211 75.6l1.3-2.3M212.3 73.3l-1.3-2.3M211 88.2l1.3-2.2M212.3 86l-1.3-2.3M207.6 107.8v13.9M290.3 102.7a4.1 4.1 0 0 0 5.9 3.6 4.1 4.1 0 0 0 .5-6.9 4.1 4.1 0 0 0-6.4 2.6v.7M336.9 102.7a4.1 4.1 0 0 0 5.9 3.6 4.1 4.1 0 0 0 .6-6.9 4.1 4.1 0 0 0-6.4 2.6l-.1 .7M211 151l1.3-2.2M212.3 148.8l-1.3-2.3" fill="none" stroke="#000" stroke-width=".3" stroke-dasharray="1.3 .6" stroke-dashoffset=".3"/>
<path d="M207.6 74.5v-1M211 73.3v-2.3M211 75.6v-2.3M211 86v-2.3M211 88.2v-2.2M212.3 99.3h-4M213 98.6l-.7 .7M208.3 106.1h4M212.3 106.1l.7 .7M207.6 139.5v15.5M211 148.8v-2.3M211 151v-2.2" fill="none" stroke="#000" stroke-width=".3" stroke-dasharray="1.3 .6" stroke-dashoffset=".5"/>
<path d="M207.6 63.9v-5M208.3 99.3v6.8M212.3 99.3v6.8" fill="none" stroke="#000" stroke-width=".3" stroke-dasharray="1.3 .6" stroke-dashoffset=".1"/>
<path d="M207.6 51.5v1.6" fill="none" stroke="#000" stroke-width=".3" stroke-dasharray="1.3 .6" stroke-dashoffset=".8"/>
<path d="M294.6 65.2l.1-.7M290.9 102.7a3.4 3.4 0 0 1 4.9-3.1 3.4 3.4 0 0 1 .6 5.8 3.4 3.4 0 0 1-5.4-2.1l-.1-.6M337.6 102.7a3.4 3.4 0 0 1 4.9-3.1 3.4 3.4 0 0 1 .5 5.8 3.4 3.4 0 0 1-5.4-2.1v-.6" fill="none" stroke="#000" stroke-width=".3" stroke-dasharray="1.3 .6" stroke-dashoffset=".4"/>
<text font-size="7.1" x="234.4" y="253.2">ISET DE BIZERTE ( Département Génie Mécanique)</text>
<text font-size="6.3" x="270.6" y="269.3">Plateau d'aspiration-évacuation</text>
<text font-size="5.5" x="270.5" y="283.1">DISPOSITIF DE SOUDURE FOND 5L</text>
<text font-size="4.8" x="308.2" y="238.2">COUPE K-K</text>
<g font-size="4.7">
<text x="311.2" y="15.3" transform="rotate(-3 311.2 15.3)">9°</text>
<text x="271.7" y="28" transform="rotate(-29 271.7 28)">40°</text>
<text x="86" y="30.7" transform="rotate(-4 86 30.7)">8°</text>
<text x="108.6" y="33.9" transform="rotate(16 108.6 33.9)">40°</text>
<text x="372.3" y="32.8" transform="rotate(40 372.3 32.8)">69°</text>
<text x="55.8" y="41.8" transform="rotate(-28 55.8 41.8)">40°</text>
<text x="206.8" y="36.6">10</text>
<text x="310.6" y="36.1">3</text>
<text x="232.1" y="50.1">0.1</text>
<text x="25.1" y="57.5">160</text>
<text x="13.4" y="60.3">B</text>
<text x="151.6" y="63.6" transform="rotate(59 151.6 63.6)">40°</text>
<text x="17.3" y="83.2">114</text>
<text x="247.8" y="93.5">K</text>
<text x="383.4" y="93.5">K</text>
<text x="18.6" y="100.5">93</text>
<text x="19.8" y="117.2">136</text>
<text x="175.1" y="119.5">0.5</text>
<text x="184.2" y="119.5">A</text>
<text x="191.5" y="119.5">B</text>
<text x="329.5" y="119.6" transform="rotate(58 329.5 119.6)">R55</text>
<text x="253.9" y="126.5" transform="rotate(60 253.9 126.5)">3</text>
<text x="234" y="134.4" transform="rotate(-75 234 134.4)">R151</text>
<text x="378.9" y="133.5" transform="rotate(-60 378.9 133.5)">3</text>
<text x="166.6" y="143.3">0.5</text>
<text x="175.6" y="143.3">A</text>
<text x="183" y="143.3">B</text>
<text x="59.9" y="161.3" transform="rotate(26 59.9 161.3)">40°</text>
<text x="222.4" y="161.4">A</text>
<text x="383.4" y="161.8" transform="rotate(-51 383.4 161.8)">120°</text>
<text x="149.6" y="165.2">0.5</text>
<text x="158.7" y="165.2">A</text>
<text x="166" y="165.2">B</text>
<text x="281.9" y="165.2">120</text>
<text x="343.1" y="166.3">139</text>
<text x="99.5" y="169.4" transform="rotate(-8 99.5 169.4)">5°</text>
<text x="184.1" y="172.9">0.1</text>
<text x="246" y="170.1">254</text>
<text x="240.7" y="200.8">0.5</text>
<text x="249.7" y="200.8">A</text>
<text x="257.1" y="200.8">B</text>
<text x="303.9" y="207.6">35</text>
<text x="327.3" y="207.6">35</text>
<text x="349.7" y="209.3">1 X 45°</text>
<text x="380.6" y="209.7" transform="rotate(-90 380.6 209.7)">7</text>
<text x="251.4" y="221.3" transform="rotate(-90 251.4 221.3)">2</text>
</g>
<g font-size="4.2">
<text x="159.3" y="111">9 Trous à 40°</text>
<text x="191.6" y="111">3</text>
<text x="149.2" y="134.4">9 Trous à 40°</text>
<text x="181.5" y="134.4">3</text>
<text x="134.1" y="156.9">9 Trous à 40°</text>
<text x="166.4" y="156.9">3</text>
<text x="261.3" y="181.1">+0.2</text>
<text x="221.9" y="187.1">3 Trous à 120°</text>
<text x="255.4" y="187.1">5.4</text>
<text x="264.3" y="187.1">0</text>
<text x="273.9" y="187.1">7</text>
<text x="237.2" y="193.4">M6x1.0</text>
<text x="219.3" y="242.6">Partout</text>
<text x="250.1" y="242.6">sauf indications</text>
</g>
<g font-size="3.9">
<text x="234.7" y="237.8">Ra1.6</text>
<text x="227.7" y="263.1">Echelle : 2:3</text>
<text x="381.5" y="262.8">Document 1</text>
<text x="235.8" y="283.3">A3</text>
<text x="376.9" y="283.1">Société: AD Plast</text>
</g>
<g font-size="3.5">
<text x="375.4" y="275.3">Hamdi.A &amp; Bejaoui.M</text>
<text x="381.6" y="270.2">Dessiné par:</text>
</g>
<g font-size="2.8">
<text x="193.9" y="107">+0.2</text>
<text x="195.9" y="111">0</text>
<text x="183.8" y="130.4">+0.2</text>
<text x="185.8" y="134.4">0</text>
<text x="168.8" y="152.9">+0.2</text>
<text x="170.7" y="157">0</text>
</g>
</svg>
